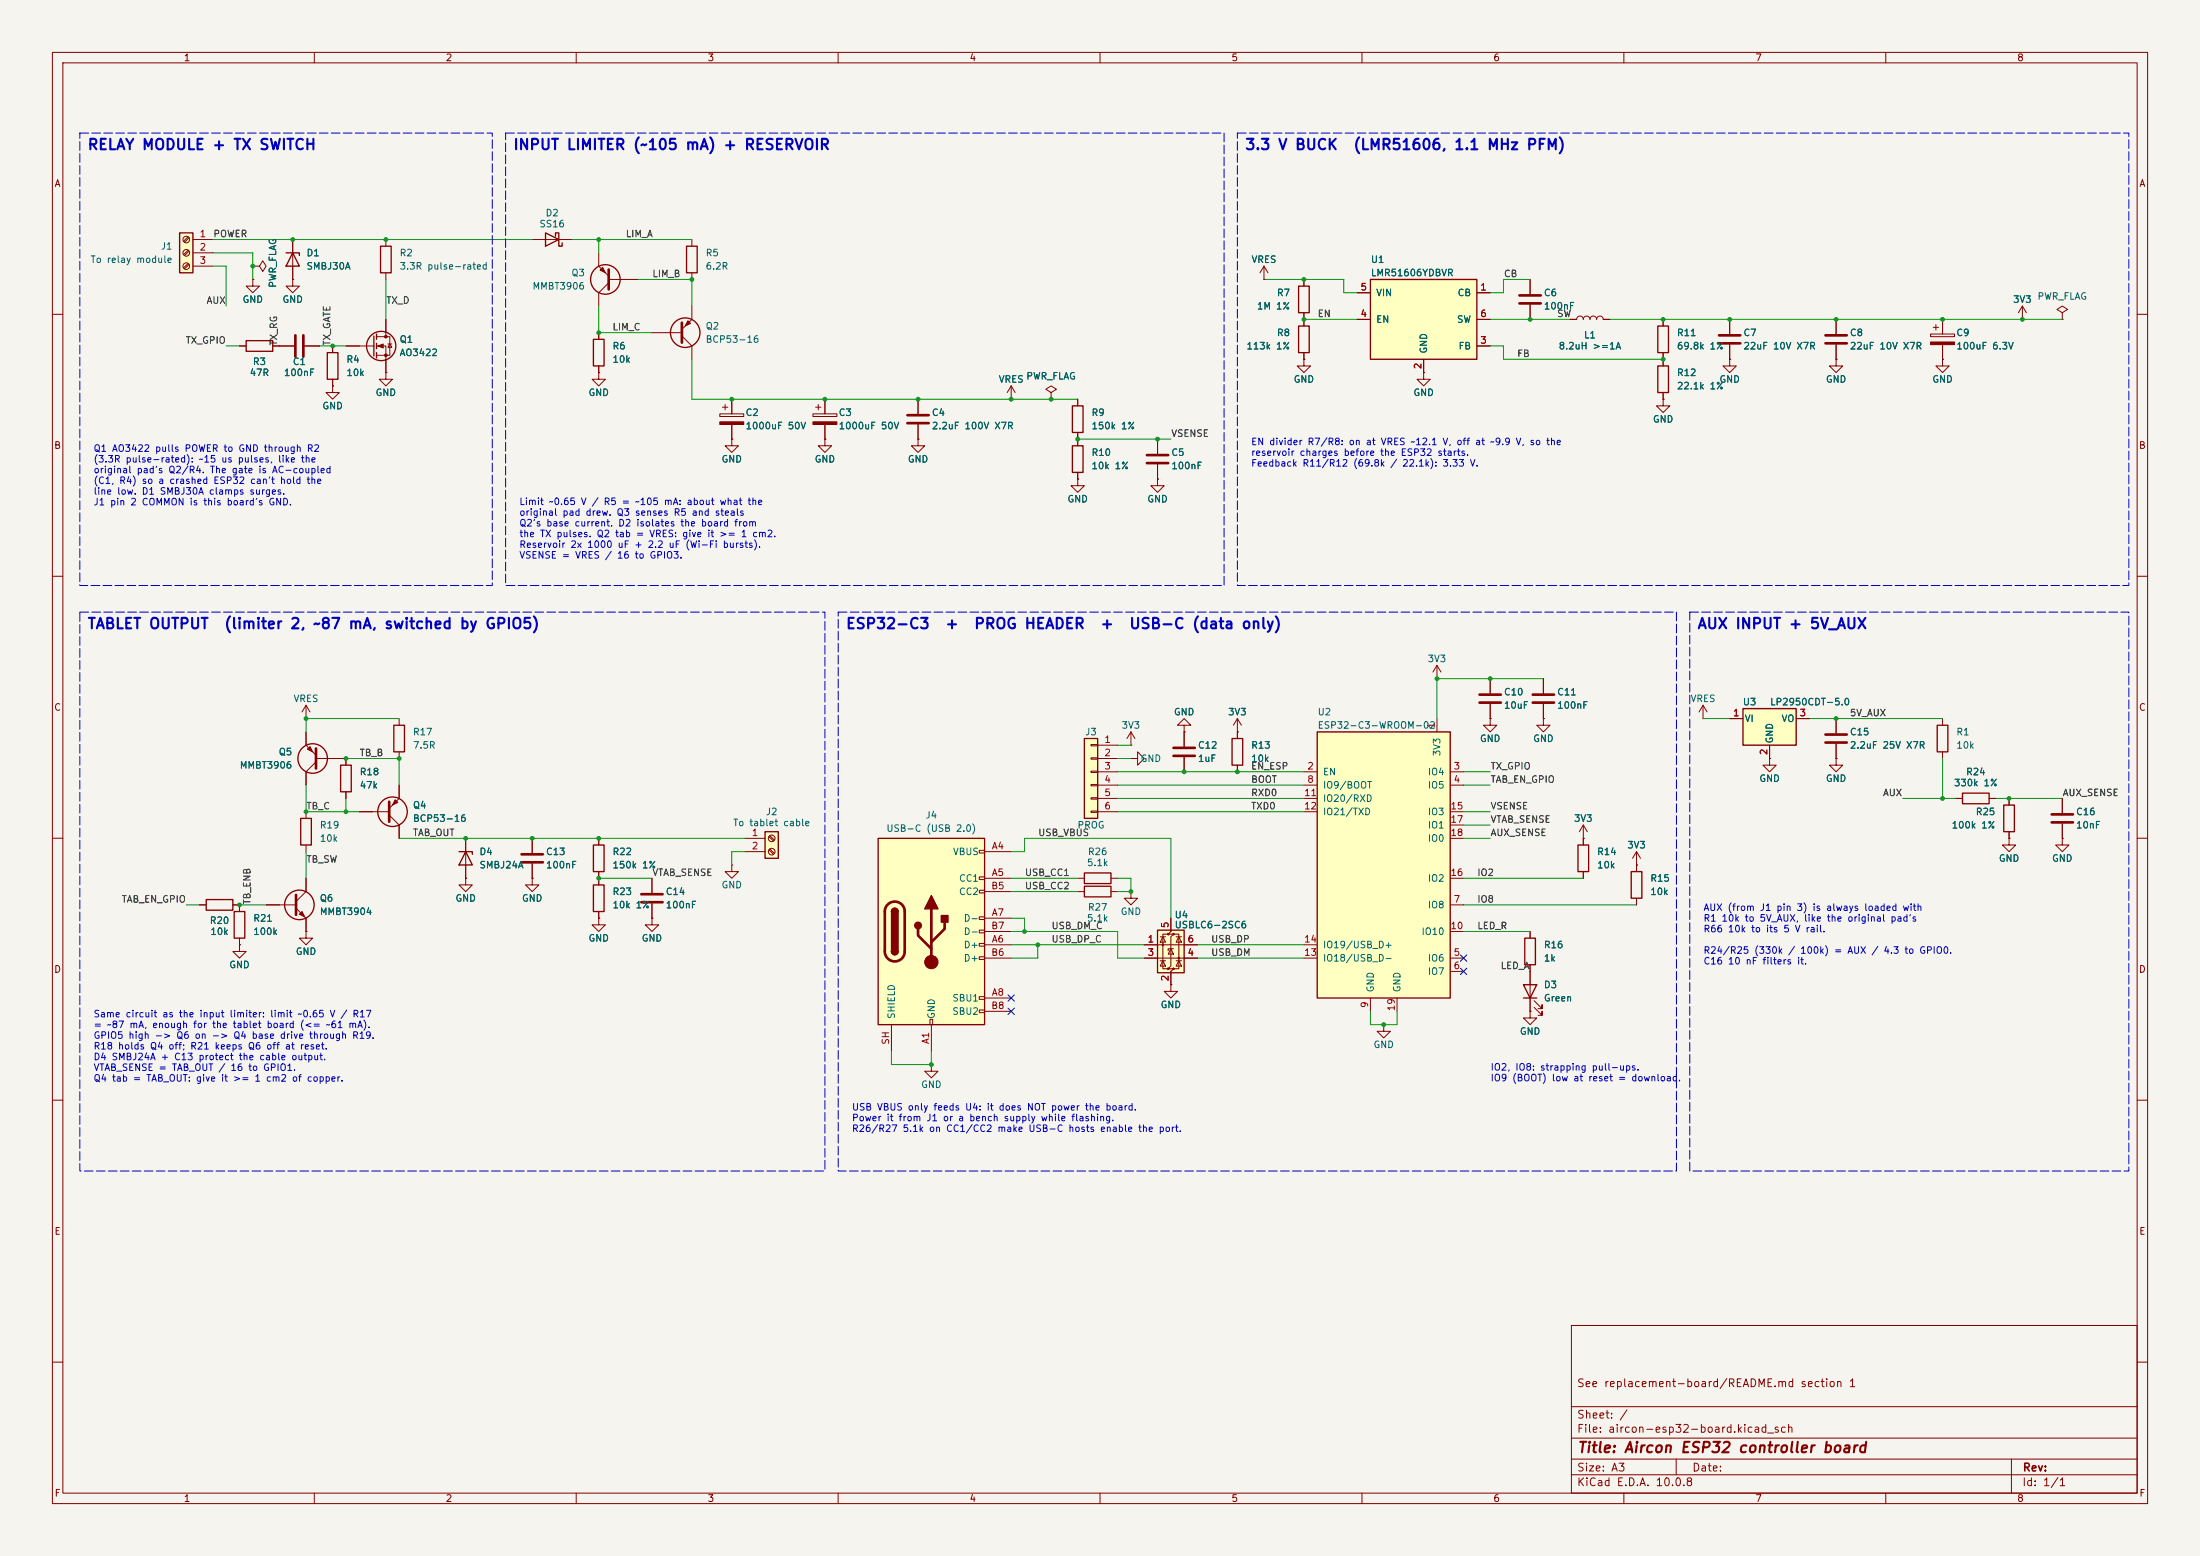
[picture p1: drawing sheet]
<svg xmlns="http://www.w3.org/2000/svg" width="420mm" height="297mm" viewBox="0 0 420 297" stroke-linecap="round" stroke-linejoin="round" font-family="sans-serif">
<path d="M0 0h420v297h-420z" fill="#f5f4ef" stroke="#f5f4ef" stroke-width=".19"/>
<g fill="none" stroke="#840000" stroke-width=".19">
<path d="M10 10h400v277h-400zM12 12h396v273h-396zM60 10v2M110 10v2M160 10v2M210 10v2M260 10v2M310 10v2M360 10v2M10 60h2M53.3 66h2.8M58.2 66h2.8"/>
<path d="M408 60h2M221 91.4v1.3h1.2l-1.2 1.3-1.3-1.3h1.3M221 91.4h.1M10 110h2M408 110h2M10 160h2M68.6 154.9h5.7M74.3 155.6l1.9 1.9v2.5M76.2 149.9v2.5l-1.9 1.9M408 160h2M264.2 195.6v1.3h1.2l-1.2 1.2-1.3-1.2h1.3M264.2 195.6h.1"/>
<path d="M10 210h2M408 210h2M300 253h108v32h-108zM10 260h2M300 278.5h108M300 274.5h108M300 268.5h108M320 278.5v3M384 278.5v6.5M408 260h2M60 285v2M110 285v2"/>
<path d="M160 285v2M210 285v2M260 285v2M300 281.5h108M310 285v2M360 285v2"/>
</g>
<path d="M56.4 64v4.1M57.9 64v4.1M74.3 153v3.8" fill="none" stroke="#840000" stroke-width=".51"/>
<circle cx="74.9" cy="154.9" r="2.82" fill="none" stroke="#840000" stroke-width=".25"/>
<path d="M75.4 152.7l.5 .5-1 .5z" fill="#840000" stroke="#840000" stroke-width=".19"/>
<path d="M251.5 139.7h25.4v50.8h-25.4z" fill="#ffffc2"/>
<path d="M251.5 139.7h25.4v50.8h-25.4zM39.4 171.7h5v2h-5zM44.7 174h2v5.1h-2zM113.3 168.9h2v5.1h-2zM113.3 161.3h2v5.1h-2z" fill="none" stroke="#840000" stroke-width=".25"/>
<g fill="none" stroke="#840000" stroke-width=".19">
<path d="M274.3 137.2v2.5M248.9 147.3h2.6M248.9 149.9h2.6M248.9 152.4h2.6M248.9 154.9h2.6M276.9 147.3h2.5M276.9 149.9h2.5M276.9 154.9h2.5M276.9 157.5h2.5M38.1 172.7h1.3M44.4 172.7h1.3v1.3M45.7 179.1v1.2"/>
<path d="M58.4 177.8v1.3h1.3l-1.3 1.2-1.3-1.2h1.3M58.4 177.8h.1M114.3 160v1.3M114.3 166.4v2.5M114.3 174v1.3M124.5 175.3v1.2h1.2l-1.2 1.3-1.3-1.3h1.3M124.5 175.3h.1M124.5 167.6v2.8M124.5 172.5v2.8M139.7 165.1v1.3h1.3l-1.3 1.2-1.3-1.2h1.3M139.7 165.1h.1M276.9 172.7h2.5"/>
<path d="M276.9 177.8h2.5M276.9 167.6h2.5M276.9 160h2.5M45.7 180.3v1.3h1.3l-1.3 1.3-1.3-1.3h1.3M45.7 180.3h.1M248.9 182.9h2.6M248.9 180.3h2.6M261.6 190.5v2.5M266.7 190.5v2.5M276.9 182.9h2.5M276.9 185.4h2.5"/>
</g>
<path d="M122.4 170.7h4.1M122.4 172.2h4.1" fill="none" stroke="#840000" stroke-width=".51"/>
<path d="M146 158.8h2.6v5h-2.6z" fill="#ffffc2"/>
<g fill="none" stroke="#840000" stroke-width=".25">
<path d="M65 146.1h2.1v5h-2.1zM146 158.8h2.6v5h-2.6zM87.6 162.6h2.6v.5M88.9 162.6l1.3 2.5h-2.6zM207 166.6h5.1v2.1h-5.1zM207 169.2h5.1v2h-5.1zM311.4 166.4h2v5.1h-2z"/>
<circle cx="57.1" cy="172.7" r="2.82"/>
</g>
<g fill="none" stroke="#840000" stroke-width=".19">
<path d="M66 144.8v1.3M66 151.1v1.3M146.8 159.7l.9 .8M147 159.5l.8 .9M50.8 172.7h5.7M56.5 173.4l1.9 1.9v2.5M58.4 167.6v2.6l-1.9 1.9M88.9 160v7.6M101.6 160v2.8M101.6 164.8v2.8M114.3 175.3v1.2h1.3l-1.3 1.3-1.3-1.3h1.3M114.3 175.3h.1"/>
<path d="M142.2 160h3.8M142.2 162.6h3.8M146.8 162.2l.9 .9M147 162.1l.8 .8M205.7 167.6h1.3M205.7 170.2h1.3M212.1 167.6h1.3M212.1 170.2h1.3M312.4 165.1v1.3M312.4 171.5v1.2M292.1 193v1.3h1.3l-1.3 1.3-1.3-1.3h1.3M292.1 193h.1"/>
<circle cx="147.3" cy="160" r=".63"/>
<circle cx="147.3" cy="162.6" r=".63"/>
</g>
<path d="M56.5 170.8v3.8M99.6 163.1h4M99.6 164.6h4" fill="none" stroke="#840000" stroke-width=".51"/>
<path d="M57.1 174.5l.6-.5 .5 1z" fill="#840000" stroke="#840000" stroke-width=".19"/>
<path d="M221 177.5h5.1v8.2h-5.1z" fill="#ffffc2"/>
<g fill="#840000">
<circle cx="222" cy="180.3" r=".25"/>
<circle cx="223" cy="178.3" r=".25"/>
<circle cx="223" cy="184.9" r=".25"/>
<circle cx="224" cy="178.3" r=".25"/>
<circle cx="224" cy="184.9" r=".25"/>
<circle cx="225" cy="182.9" r=".25"/>
</g>
<g fill="none" stroke="#840000" stroke-width=".19">
<path d="M215.9 170.2v1.3h1.3l-1.3 1.2-1.3-1.2h1.3M215.9 170.2h.1M221.5 178.8h1M222 178.8l.5 1h-1zM223 178.3h-1v6.6h1M223.5 175.3v2.5l-.5 .5h1l-.5 .5v5.6l-.5 .5h1l-.5 .5v2.6M224 178.3h1v6.6h-1M224.5 178.8h1.1M225 178.8l.6 1h-1.1zM218.4 180.3h10.2M218.4 182.9h10.2M221.5 183.4h1"/>
<path d="M222 183.4l.5 1h-1zM223.5 181.1l.5 1h-1zM223.5 188v1.2h1.3l-1.3 1.3-1.3-1.3h1.3M223.5 188h.1M224 181.1h-1v.4M224.5 183.4h1.1M225 183.4l.6 1h-1.1zM177.8 203.2v1.3h1.3l-1.3 1.2-1.3-1.2h1.3M177.8 203.2h.1"/>
</g>
<path d="M221 177.5h5.1v8.2h-5.1z" fill="none" stroke="#840000" stroke-width=".25"/>
<path d="M167.6 160h20.4v35.6h-20.4z" fill="#ffffc2"/>
<g fill="none" stroke="#840000" stroke-width=".19">
<path d="M186.9 162.3h1.1v.5h-1.1zM186.9 167.4h1.1v.5h-1.1zM186.9 169.9h1.1v.5h-1.1zM186.9 175h1.1v.5h-1.1zM186.9 177.5h1.1v.6h-1.1zM188 162.6h5M188 167.6h5M188 175.3h5M188 170.2h5M188 177.8h5M292.1 177.8v1.3M170.2 195.6v5.1"/>
<path d="M177.5 194.6h.6v1h-.6zM177.8 195.6v5.1M186.9 180.1h1.1v.5h-1.1zM186.9 182.6h1.1v.5h-1.1zM186.9 190.2h1.1v.6h-1.1zM186.9 192.8h1.1v.5h-1.1zM188 180.3h5M188 190.5h5M188 182.9h5M188 193h5M292.1 184.2v8.8M292.9 192.3l1.5 1.5v-.8v.8h-.8"/>
<path d="M292.9 191l1.5 1.5v-.7v.7h-.8"/>
</g>
<path d="M167.6 160h20.4v35.6h-20.4zM170.2 174a.64 .64 0 0 1 .6-.6 .64 .64 0 0 1 .6 .6M291.1 179.1h2v5.1h-2zM170.2 181.6a.64 .64 0 0 0 .6 .6 .64 .64 0 0 0 .6-.6M290.8 188h2.6l-1.3 2.5zM290.8 190.5h2.6" fill="none" stroke="#840000" stroke-width=".25"/>
<path d="M169.5 172.7a1.9 1.9 0 0 1 2-.5 1.9 1.9 0 0 1 1.2 1.8v7.6a1.91 1.91 0 0 1-1.9 1.9 1.91 1.91 0 0 1-1.9-1.9v-7.8l.2-.6zM175.3 177.3v1.3l2.5 2.5M177.8 173.5v10.1M180.3 176v1.3l-2.5 2.5" fill="none" stroke="#840000" stroke-width=".51"/>
<g fill="#840000" stroke="#840000" stroke-width=".25">
<path d="M170.2 174h1.2v7.6h-1.2z"/>
<path d="M170.4 173.5a.64 .64 0 0 1 .7-.1 .64 .64 0 0 1 .3 .6h-1.2z"/>
<path d="M170.2 181.6h1.2a.64 .64 0 0 1-.6 .6 .64 .64 0 0 1-.6-.6z"/>
<path d="M177.8 170.9l1.3 2.6h-2.6z"/>
<path d="M179.7 174.8h1.3v1.2h-1.3z"/>
<circle cx="175.3" cy="176.7" r=".63"/>
</g>
<circle cx="177.8" cy="183.6" r="1.27" fill="#840000" stroke="#840000" stroke-width=".19"/>
<path d="M207 141h2.5v15.2h-2.5z" fill="#ffffc2"/>
<g fill="none" stroke="#840000" stroke-width=".25">
<path d="M54.6 48.3h2.5v.5M55.9 48.3l1.2 2.5h-2.5zM72.6 47h2.1v5.1h-2.1zM131.1 47h2v5.1h-2zM47 65h5.1v2.1h-5.1zM62.5 67.3h2v5.1h-2zM71.4 64.1v3.8M71.9 63.8v1M71.9 65.5v1M71.9 67.3v1M207 141h2.5v15.2h-2.5zM235.2 141h2v5.1h-2z"/>
<circle cx="72.8" cy="66" r="2.79"/>
</g>
<g fill="none" stroke="#840000" stroke-width=".19">
<path d="M48.3 53.3v1.3h1.2l-1.2 1.3-1.3-1.3h1.3M48.3 53.3h.1M48.3 50.8h1.2l.7-1 .6 1-.6 1-.7-1M48.3 50.8h.1M55.9 53.3v1.3h1.2l-1.2 1.3-1.3-1.3h1.3M55.9 53.3h.1M55.9 45.7v7.6M73.7 45.7v1.3M73.7 52.1v1.2M132.1 45.7v1.3M132.1 52.1v1.2M45.7 66h1.3"/>
<path d="M52.1 66h1.2M63.5 73.7v1.2h1.3l-1.3 1.3-1.3-1.3h1.3M63.5 73.7h.1M63.5 66v1.3M63.5 72.4v1.3M66 66h5.4M71.9 64.3h2.5v3.5h-2.5M71.9 66h1.8v5.1M73.7 71.1v1.3h1.2l-1.2 1.3-1.3-1.3h1.3M73.7 71.1h.1M73.7 61v3.3M74 65.7h.8"/>
<path d="M74.4 65.7l.4 .6h-.8zM215.9 139.7l-.8 1.3M215.9 139.7l.8 1.3M215.9 139.7v2.5M226.1 139.7v2.8M236.2 139.7h.1M236.2 137.2v3.8M236.2 137.2l-.7 1.2M236.2 137.2l.8 1.2M284.5 137.2v1.2h1.2l-1.2 1.3-1.3-1.3h1.3M284.5 137.2h.1M284.5 129.5v2.8"/>
<path d="M284.5 134.4v2.8M294.6 137.2v1.2h1.3l-1.3 1.3-1.2-1.3h1.2M294.6 137.2h.1M294.6 129.5v2.8M294.6 134.4v2.8M208.3 142.1h1.2v.3h-1.2zM208.3 144.7h1.2v.2h-1.2zM208.3 147.2h1.2v.2h-1.2zM208.3 149.7h1.2v.3h-1.2zM208.3 152.3h1.2v.2h-1.2zM208.3 154.8h1.2v.3h-1.2zM209.5 142.2h3.9"/>
<path d="M209.5 144.8h3.9M209.5 147.3h3.9M209.5 149.9h3.9M209.5 152.4h3.9M209.5 154.9h3.9M215.9 144.8h1.3v-1.3l1.2 1.3-1.2 1.3v-1.3M215.9 144.8h.1M215.9 142.2h.1M226.1 144.5v2.8M236.2 146.1v1.2M312.4 165.1h.1M312.4 162.6l-.7 1.2"/>
<path d="M312.4 162.6l.8 1.2M312.4 162.6v2.5"/>
</g>
<path d="M282.4 132.6h4.1M282.4 134.1h4.1M292.6 132.6h4.1M292.6 134.1h4.1M224 144.3h4.1M224 142.7h4.1" fill="none" stroke="#840000" stroke-width=".51"/>
<g fill="#840000" stroke="#840000" stroke-width=".19">
<path d="M72.1 66l1.1-.3v.7z"/>
<circle cx="73.7" cy="64.3" r=".25"/>
<circle cx="73.7" cy="67.8" r=".25"/>
</g>
<path d="M34.3 44.5h2.5v7.6h-2.5z" fill="#ffffc2"/>
<path d="M34.3 44.5h2.5v7.6h-2.5zM247.9 54.6h2v5.1h-2zM204.7 77.5h2.1v5.1h-2.1zM247.9 62.2h2v5.1h-2zM204.7 85.1h2.1v5.1h-2.1zM301.2 161.3h2.1v5.1h-2.1z" fill="none" stroke="#840000" stroke-width=".25"/>
<g fill="none" stroke="#840000" stroke-width=".19">
<path d="M35.9 45.2l-.8 .9M35.9 47.8l-.8 .8M35.9 50.3l-.8 .8M36.1 45.4l-.9 .8M36.1 47.9l-.9 .9M36.1 50.5l-.9 .8M36.8 45.7h3.8M36.8 48.3h3.8M36.8 50.8h3.8M241.3 53.3h.1M241.3 50.8l-.8 1.3M241.3 50.8l.8 1.3"/>
<path d="M241.3 50.8v2.5M248.9 53.3v1.3M248.9 59.7v2.5M292.1 53.3v2.8M292.1 58.2v2.8M175.3 76.2v2.8M193 76.2h.1M193 73.7l-.7 1.2M193 73.7l.8 1.2M193 73.7v2.5M200.7 74.9l1-.6-1-.6-1.1 .6 1.1 .6v1.3M200.7 76.2h.1"/>
<path d="M205.7 76.2v1.3M248.9 68.6v1.3h1.3l-1.3 1.2-1.3-1.2h1.3M248.9 68.6h.1M248.9 67.3v1.3M271.8 71.1v1.3h1.2l-1.2 1.3-1.3-1.3h1.3M271.8 71.1h.1M299.7 61h1.3a.64 .64 0 0 1 .6-.7 .64 .64 0 0 1 .7 .7 .64 .64 0 0 1 .6-.7 .64 .64 0 0 1 .6 .7 .64 .64 0 0 1 .7-.7 .64 .64 0 0 1 .6 .7 .64 .64 0 0 1 .6-.7 .64 .64 0 0 1 .7 .7h1.2M175.3 83.8v1.3h1.2l-1.2 1.3-1.3-1.3h1.3M175.3 83.8h.1M175.3 81v2.8M205.7 91.4v1.3h1.3l-1.3 1.3-1.2-1.3h1.2M205.7 91.4h.1"/>
<path d="M205.7 82.6v2.5M205.7 90.2v1.2M221 83.8v2.8M221 88.6v2.8M226.1 138.4h1.2l-1.2-1.2-1.3 1.2h1.3v1.3M226.1 139.7h.1M302.3 157.5v3.8M302.3 157.5l-.8 1.3M302.3 157.5l.7 1.3M302.3 160h.1M302.3 166.4v1.2"/>
<circle cx="35.6" cy="50.8" r=".63"/>
<circle cx="35.6" cy="48.3" r=".63"/>
<circle cx="35.6" cy="45.7" r=".63"/>
</g>
<path d="M290.1 56.4h4M290.1 57.9h4M173.2 79.2h4.1M173.2 80.8h4.1M218.9 86.9h4.1M218.9 88.4h4.1" fill="none" stroke="#840000" stroke-width=".51"/>
<path d="M261.6 53.3h20.3v15.3h-20.3z" fill="#ffffc2"/>
<g fill="none" stroke="#840000" stroke-width=".25">
<path d="M104.1 44.5l2.6 1.2-2.6 1.3zM106 45.1v-.6h.7v2.5h.6v-.6M261.6 53.3h20.3v15.3h-20.3zM113.3 64.8h2v5.1h-2zM316.5 62.2h2v5.1h-2zM316.5 69.9h2v5h-2zM374.6 151.4h5.1v2h-5.1zM382.5 153.7h2.1v5.1h-2.1z"/>
<circle cx="115.6" cy="53.3" r="2.82"/>
<circle cx="130.8" cy="63.5" r="2.82"/>
</g>
<g fill="none" stroke="#840000" stroke-width=".19">
<path d="M101.6 45.7h7.6M114.3 48.3v2.5l1.9 1.9M116.2 53.3h5.7M116.2 54l-1.9 1.9v2.5M132.1 58.4v2.6l-1.9 1.9M259.1 55.9h2.5M281.9 55.9h2.6M386.1 58.4l-.8 1.3M386.1 58.4l.7 1.3M386.1 58.4v2.6M393.7 59.7l1-.6-1-.7-1 .7 1 .6v1.3M114.3 71.1v1.3h1.3l-1.3 1.3-1.3-1.3h1.3"/>
<path d="M114.3 71.1h.1M114.3 63.5v1.3M114.3 69.9v1.2M124.5 63.5h5.7M130.2 64.1l1.9 1.9v2.6M137.4 79h4.6v.5h-4.6zM137.9 77.7h1M138.4 77.2v1M139.7 76.2v2.8M155.2 79h4.6v.5h-4.6zM155.7 77.7h1M156.2 77.2v1"/>
<path d="M157.5 76.2v2.8M259.1 61h2.5M271.8 68.6v2.5M281.9 66h2.6M281.9 61h2.6M317.5 76.2v1.3h1.3l-1.3 1.2-1.3-1.2h1.3M317.5 76.2h.1M317.5 61v1.2M317.5 67.3v2.6M317.5 74.9v1.3M330.2 68.6v1.3h1.3l-1.3 1.2-1.3-1.2h1.3M330.2 68.6h.1"/>
<path d="M330.2 61v2.8M330.2 65.8v2.8M350.5 68.6v1.3h1.3l-1.3 1.2-1.3-1.2h1.3M350.5 68.6h.1M350.5 61v2.8M350.5 65.8v2.8M368.6 63.8h4.5v.5h-4.5zM369.1 62.5h1M369.6 62v1M370.8 68.6v1.3h1.3l-1.3 1.2-1.2-1.2h1.2M370.8 68.6h.1M370.8 61v2.8"/>
<path d="M370.8 65.8v2.8M386.1 61h.1M393.7 61h.1M139.7 83.8v1.3h1.3l-1.3 1.3-1.3-1.3h1.3M139.7 83.8h.1M139.7 81v2.8M157.5 83.8v1.3h1.2l-1.2 1.3-1.3-1.3h1.3M157.5 83.8h.1M157.5 81v2.8M325.1 137.2h.1M325.1 134.6l-.7 1.3M325.1 134.6l.8 1.3"/>
<path d="M325.1 134.6v2.6M373.4 152.4h1.2M379.7 152.4h1.3M383.5 152.4v1.3M383.5 158.8v1.2M393.7 152.4v2.8M393.7 157.2v2.8M383.5 160v1.3h1.3l-1.3 1.3-1.2-1.3h1.2M383.5 160h.1M393.7 160v1.3h1.3l-1.3 1.3-1.3-1.3h1.3M393.7 160h.1"/>
</g>
<path d="M116.2 51.4v3.8M130.2 61.6v3.8M328.2 64h4M328.2 65.5h4M348.5 64h4.1M348.5 65.5h4.1M391.7 155.4h4M391.7 157h4" fill="none" stroke="#840000" stroke-width=".51"/>
<g fill="#840000" stroke="#840000" stroke-width=".19">
<path d="M131.3 61.2l.5 .5-1 .5z"/>
<path d="M368.6 65.3h4.5v.5h-4.5z"/>
<path d="M114.6 51.6l.5-.5 .5 1z"/>
<path d="M155.2 80.5h4.6v.5h-4.6z"/>
<path d="M137.4 80.5h4.6v.5h-4.6z"/>
</g>
<path d="M332.7 135.3h10.2v6.9h-10.2z" fill="#ffffc2"/>
<g fill="none" stroke="#840000" stroke-width=".25">
<path d="M75.2 138.4h2v5.1h-2zM332.7 135.3h10.2v6.9h-10.2zM369.8 138.4h2.1v5.1h-2.1zM57.4 156.2h2v5.1h-2z"/>
<circle cx="59.7" cy="144.8" r="2.82"/>
</g>
<g fill="none" stroke="#840000" stroke-width=".19">
<path d="M48.3 53.3h.1M48.3 50.8h.1M55.9 53.3h.1M55.9 45.7v2.6M55.9 50.8v2.5M241.3 53.3h.1M248.9 53.3v1.3M248.9 59.7v2.5M259.1 55.9h2.5M281.9 55.9h2.6M292.1 53.3v2.8M292.1 58.2v2.8"/>
<path d="M45.7 66h1.3M52.1 66h4M58.2 66h2.8M63.5 73.7h.1M63.5 66v1.3M63.5 72.4v1.3M66 66h2.6M73.7 71.1h.1M73.7 61v2.5M73.7 68.6v2.5M114.3 71.1h.1M114.3 63.5v1.3"/>
<path d="M114.3 69.9v1.2M139.7 76.2v2.8M157.5 76.2v2.8M175.3 76.2v2.8M193 76.2h.1M200.7 76.2h.1M205.7 76.2v1.3M248.9 68.6h.1M248.9 67.3v1.3M259.1 61h2.5M271.8 71.1h.1M271.8 68.6v2.5"/>
<path d="M281.9 66h2.6M281.9 61h2.6M299.7 61h1.3M306.1 61h1.2M317.5 76.2h.1M317.5 61v1.2M317.5 67.3v2.6M317.5 74.9v1.3M330.2 68.6h.1M330.2 61v2.8M330.2 65.8v2.8M350.5 68.6h.1"/>
<path d="M350.5 61v2.8M350.5 65.8v2.8M370.8 68.6h.1M370.8 61v2.8M370.8 65.8v2.8M386.1 61h.1M139.7 83.8h.1M139.7 81v2.8M157.5 83.8h.1M157.5 81v2.8M175.3 83.8h.1M175.3 81v2.8"/>
<path d="M205.7 91.4h.1M205.7 82.6v2.5M205.7 90.2v1.2M221 91.4h.1M221 83.8v2.8M221 88.6v2.8M58.4 137.2h.1M58.4 134.6v2.6M58.4 139.7v2.5l1.9 1.9M58.4 134.6l-.7 1.3M58.4 134.6l.8 1.3M76.2 137.2v1.2"/>
<path d="M226.1 139.7h.1M226.1 139.7v2.8M236.2 139.7h.1M236.2 139.7v1.3M274.3 129.5h.1M274.3 127l-.7 1.3M274.3 127l.8 1.3M274.3 127v2.5M284.5 137.2h.1M284.5 129.5v2.8M284.5 134.4v2.8M294.6 137.2h.1"/>
<path d="M294.6 129.5v2.8M294.6 134.4v2.8M330.2 137.2h2.5M342.9 137.2h2.5M350.5 137.2v2.8M370.8 137.2v1.2M58.4 154.9v1.3M60.3 145.4l-1.9 1.9v2.6M60.3 144.8h5.7v1.3M66 151.1v1.3M68.6 154.9h2.5M76.2 143.5v1.3"/>
<path d="M76.2 149.9v2.5M76.2 157.5v2.5M226.1 144.5v2.8M236.2 146.1v1.2M337.8 144.8v1.3h1.3l-1.3 1.2-1.3-1.2h1.3M337.8 144.8h.1M337.8 142.2v2.6M350.5 144.8v1.3h1.3l-1.3 1.2-1.3-1.2h1.3M350.5 144.8h.1M350.5 142v2.8M370.8 143.5v1.3M373.4 152.4h1.2"/>
<path d="M379.7 152.4h1.3M383.5 152.4v1.3M383.5 158.8v1.2M393.7 152.4v2.8M393.7 157.2v2.8M38.1 172.7h1.3M44.4 172.7h1.3v1.3M45.7 179.1v1.2M50.8 172.7h2.5M58.4 177.8h.1M58.4 161.3v1.3M58.4 167.6v2.6"/>
<path d="M58.4 175.3v2.5M88.9 167.6v1.3h1.3l-1.3 1.3-1.3-1.3h1.3M88.9 167.6h.1M88.9 160v2.6M88.9 165.1v2.5M101.6 167.6v1.3h1.3l-1.3 1.3-1.3-1.3h1.3M101.6 167.6h.1M101.6 160v2.8M101.6 164.8v2.8M114.3 175.3h.1M114.3 160v1.3M114.3 166.4v2.5"/>
<path d="M114.3 174v1.3M124.5 175.3h.1M124.5 167.6v2.8M124.5 172.5v2.8M223.5 175.3v2.5M292.1 177.8v1.3M302.3 160h.1M302.3 160v1.3M302.3 166.4v1.2M312.4 165.1h.1M312.4 165.1v1.3M312.4 171.5v1.2"/>
<path d="M383.5 160h.1M393.7 160h.1M45.7 180.3h.1M218.4 180.3h2.6M218.4 182.9h2.6M223.5 188h.1M223.5 185.4v2.6M226.1 180.3h2.5M226.1 182.9h2.5M292.1 193h.1M292.1 184.2v3.8M292.1 190.5v2.5"/>
</g>
<path d="M60.3 142.9v3.8M348.5 140.2h4.1M348.5 141.7h4.1" fill="none" stroke="#840000" stroke-width=".51"/>
<path d="M58.7 143l.5-.5 .5 1z" fill="#840000" stroke="#840000" stroke-width=".19"/>
<g fill="none" stroke="#009600" stroke-width=".19">
<path d="M40.6 48.3h7.7v5M40.6 45.7h61M40.6 50.8h2.6v7.6M73.7 53.3v7.7M109.2 45.7h22.9M114.3 45.7v2.6M114.3 58.4v5.1h10.2M121.9 53.3h10.2v5.1M241.3 53.3h15.2v2.6h2.6M292.1 53.3h-5.1v2.6h-2.5M43.2 66h2.5M61 66h5"/>
<path d="M132.1 68.6v7.6h73.6M248.9 61h10.2M284.5 66h2.5v2.6h30.5M284.5 61h15.2M307.3 61h86.4M205.7 83.8h17.8M76.2 137.2h-17.8v2.5M294.6 129.5h-20.3v7.7M325.1 137.2h5.1M345.4 137.2h25.4M58.4 149.9v5h10.2M66 144.8h10.2v5.1"/>
<path d="M66 152.4v2.5M213.4 142.2h2.5M213.4 144.8h2.5M213.4 147.3h35.5M213.4 152.4h35.5M213.4 154.9h35.5M213.4 149.9h35.5M279.4 147.3h5.1M279.4 154.9h5.1M279.4 157.5h5.1M279.4 149.9h5.1M363.2 152.4h10.2"/>
<path d="M370.8 144.8v7.6M381 152.4h12.7M35.6 172.7h2.5M45.7 172.7h5.1M58.4 162.6v5M76.2 160h66M114.3 167.6h10.2M142.2 162.6h-2.5v2.5M193 162.6h2.6v-2.6h27.9v15.3M193 177.8h20.4v5.1h5M193 175.3h2.6v2.5M193 167.6h12.7"/>
<path d="M193 170.2h12.7M213.4 167.6h2.5v2.6h-2.5M279.4 160h5.1M279.4 172.7h33M279.4 177.8h12.7M279.4 167.6h22.9M193 180.3h25.4M198.1 180.3v2.6h-5.1M228.6 182.9h20.3M228.6 180.3h20.3M261.6 193v2.6h5.1v-2.6M170.2 200.7v2.5h7.6v-2.5"/>
</g>
<path d="M192.4 192.4l1.2 1.2M192.4 189.9l1.2 1.2M193.6 192.4l-1.2 1.2M193.6 189.9l-1.2 1.2M278.8 182.3l1.2 1.2M278.8 184.8l1.2 1.2M280 182.3l-1.2 1.2M280 184.8l-1.2 1.2" fill="none" stroke="#000084" stroke-width=".19"/>
<path d="M15.2 25.4h78.8v86.4h-78.8zM96.5 25.4h137.2v86.4h-137.2zM236.2 25.4h170.2v86.4h-170.2zM15.2 116.8h142.3v106.7h-142.3zM160 116.8h160v106.7h-160zM322.6 116.8h83.8v106.7h-83.8z" fill="none" stroke="#0000c2" stroke-width=".19" stroke-dasharray="1.7 .6"/>
<g fill="#009600">
<circle cx="76.2" cy="144.8" r=".46"/>
<circle cx="88.9" cy="160" r=".46"/>
<circle cx="66" cy="154.9" r=".46"/>
<circle cx="114.3" cy="160" r=".46"/>
<circle cx="66" cy="144.8" r=".46"/>
<circle cx="101.6" cy="160" r=".46"/>
<circle cx="55.9" cy="45.7" r=".46"/>
<circle cx="63.5" cy="66" r=".46"/>
<circle cx="48.3" cy="50.8" r=".46"/>
<circle cx="73.7" cy="45.7" r=".46"/>
<circle cx="175.3" cy="76.2" r=".46"/>
<circle cx="193" cy="76.2" r=".46"/>
<circle cx="248.9" cy="61" r=".46"/>
<circle cx="248.9" cy="53.3" r=".46"/>
<circle cx="205.7" cy="83.8" r=".46"/>
<circle cx="221" cy="83.8" r=".46"/>
<circle cx="200.7" cy="76.2" r=".46"/>
<circle cx="132.1" cy="53.3" r=".46"/>
<circle cx="139.7" cy="76.2" r=".46"/>
<circle cx="114.3" cy="45.7" r=".46"/>
<circle cx="157.5" cy="76.2" r=".46"/>
<circle cx="114.3" cy="63.5" r=".46"/>
<circle cx="45.7" cy="172.7" r=".46"/>
<circle cx="58.4" cy="154.9" r=".46"/>
<circle cx="58.4" cy="137.2" r=".46"/>
<circle cx="114.3" cy="167.6" r=".46"/>
<circle cx="226.1" cy="147.3" r=".46"/>
<circle cx="177.8" cy="203.2" r=".46"/>
<circle cx="198.1" cy="180.3" r=".46"/>
<circle cx="195.6" cy="177.8" r=".46"/>
<circle cx="215.9" cy="170.2" r=".46"/>
<circle cx="317.5" cy="61" r=".46"/>
<circle cx="292.1" cy="61" r=".46"/>
<circle cx="350.5" cy="137.2" r=".46"/>
<circle cx="317.5" cy="68.6" r=".46"/>
<circle cx="330.2" cy="61" r=".46"/>
<circle cx="386.1" cy="61" r=".46"/>
<circle cx="370.8" cy="152.4" r=".46"/>
<circle cx="383.5" cy="152.4" r=".46"/>
<circle cx="350.5" cy="61" r=".46"/>
<circle cx="370.8" cy="61" r=".46"/>
<circle cx="274.3" cy="129.5" r=".46"/>
<circle cx="284.5" cy="129.5" r=".46"/>
<circle cx="264.2" cy="195.6" r=".46"/>
<circle cx="236.2" cy="147.3" r=".46"/>
</g>
<g font-size="2" fill="#0000c2">
<text x="16.6" y="29.1">RELAY MODULE + TX SWITCH</text>
<text x="97.9" y="29.1">INPUT LIMITER (~105 mA) + RESERVOIR</text>
<text x="237.6" y="29.1">3.3 V BUCK</text>
<text x="258.2" y="29.1">(LMR51606, 1.1 MHz PFM)</text>
<text x="16.6" y="120.5">TABLET OUTPUT</text>
<text x="42.7" y="120.5">(limiter 2, ~87 mA, switched by GPIO5)</text>
<text x="161.4" y="120.5">ESP32-C3</text>
<text x="180.3" y="120.5">+</text>
<text x="185.8" y="120.5">PROG HEADER</text>
<text x="209.9" y="120.5">+</text>
<text x="215.4" y="120.5">USB-C (data only)</text>
<text x="323.9" y="120.5">AUX INPUT + 5V_AUX</text>
</g>
<text font-size="2" fill="#840000" x="301" y="277.8">Title: Aircon ESP32 controller board</text>
<g font-size="1.5" fill="#840000">
<text x="300.9" y="265.1">See replacement-board/README.md section 1</text>
<text x="300.9" y="273.8">File: aircon-esp32-board.kicad_sch</text>
<text x="300.9" y="271.1">Sheet: /</text>
<text x="300.9" y="281.2">Size: A3</text>
<text x="322.9" y="281.2">Date:</text>
<text x="386" y="281.2">Rev:</text>
<text x="300.9" y="284">KiCad E.D.A. 10.0.8</text>
<text x="385.9" y="284">Id: 1/1</text>
</g>
<g font-size="1.3" fill="#840000">
<text x="35" y="12">1</text>
<text x="85" y="12">2</text>
<text x="135" y="12">3</text>
<text x="185" y="12">4</text>
<text x="235" y="12">5</text>
<text x="285" y="12">6</text>
<text x="335" y="12">7</text>
<text x="385" y="12">8</text>
<text x="10.3" y="36">A</text>
<text x="408.3" y="36">A</text>
<text x="10.2" y="86">B</text>
<text x="408.2" y="86">B</text>
<text x="10.2" y="136">C</text>
<text x="408.2" y="136">C</text>
<text x="10.2" y="186">D</text>
<text x="408.2" y="186">D</text>
<text x="10.3" y="236">E</text>
<text x="408.3" y="236">E</text>
<text x="10.3" y="286">F</text>
<text x="35" y="287">1</text>
<text x="85" y="287">2</text>
<text x="135" y="287">3</text>
<text x="185" y="287">4</text>
<text x="235" y="287">5</text>
<text x="285" y="287">6</text>
<text x="335" y="287">7</text>
<text x="385" y="287">8</text>
<text x="408.3" y="286">F</text>
</g>
<g font-size="1.3" fill="#006464">
<text x="104" y="41.6">D2</text>
<text x="30.6" y="48">J1</text>
<text x="102.9" y="43.7">SS16</text>
<text x="17.2" y="50.5">To relay module</text>
<text x="58.4" y="49.2">D1</text>
<text x="58.4" y="51.8">SMBJ30A</text>
<text x="76.2" y="49.2">R2</text>
<text x="76.2" y="51.8">3.3R pulse-rated</text>
<text x="109" y="53">Q3</text>
<text x="134.6" y="49.2">R5</text>
<text x="134.6" y="51.8">6.2R</text>
<text x="238.8" y="50.5">VRES</text>
<text x="261.6" y="50.5">U1</text>
<text x="261.6" y="53">LMR51606YDBVR</text>
<text x="46.2" y="58.1">GND</text>
<text x="53" y="55" transform="rotate(-90 53 55)">PWR_FLAG</text>
<text x="53.8" y="58.1">GND</text>
<text x="101.5" y="55.6">MMBT3906</text>
<text x="239.9" y="59.4">1M 1%</text>
<text x="243.7" y="56.8">R7</text>
<text x="262.6" y="56.8">VIN</text>
<text x="278.2" y="56.8">CB</text>
<text x="294.6" y="56.8">C6</text>
<text x="294.6" y="59.4">100nF</text>
<text x="384.2" y="58.1">3V3</text>
<text x="388.9" y="57.5">PWR_FLAG</text>
<text x="76.2" y="65.7">Q1</text>
<text x="134.6" y="63.2">Q2</text>
<text x="134.6" y="65.7">BCP53-16</text>
<text x="243.7" y="64.5">R8</text>
<text x="262.6" y="61.9">EN</text>
<text x="278" y="61.9">SW</text>
<text x="302.3" y="64.9">L1</text>
<text x="320" y="64.5">R11</text>
<text x="332.7" y="64.5">C7</text>
<text x="353" y="64.5">C8</text>
<text x="373.4" y="64.5">C9</text>
<text x="48.2" y="70">R3</text>
<text x="55.8" y="70">C1</text>
<text x="66" y="69.5">R4</text>
<text x="76.2" y="68.3">AO3422</text>
<text x="116.8" y="67">R6</text>
<text x="116.8" y="69.5">10k</text>
<text x="237.9" y="67">113k 1%</text>
<text x="272.7" y="67.6" transform="rotate(-90 272.7 67.6)">GND</text>
<text x="278.3" y="67">FB</text>
<text x="297.4" y="67">8.2uH &gt;=1A</text>
<text x="320" y="67">69.8k 1%</text>
<text x="332.7" y="67">22uF 10V X7R</text>
<text x="353" y="67">22uF 10V X7R</text>
<text x="373.4" y="67">100uF 6.3V</text>
<text x="47.6" y="72.1">47R</text>
<text x="54.1" y="72.1">100nF</text>
<text x="66" y="72.1">10k</text>
<text x="71.6" y="75.9">GND</text>
<text x="112.2" y="75.9">GND</text>
<text x="190.6" y="73.4">VRES</text>
<text x="195.8" y="72.8">PWR_FLAG</text>
<text x="246.9" y="73.4">GND</text>
<text x="269.7" y="75.9">GND</text>
<text x="320" y="72.1">R12</text>
<text x="320" y="74.6">22.1k 1%</text>
<text x="328.1" y="73.4">GND</text>
<text x="348.5" y="73.4">GND</text>
<text x="368.8" y="73.4">GND</text>
<text x="61.4" y="78.4">GND</text>
<text x="142.2" y="79.7">C2</text>
<text x="142.2" y="82.2">1000uF 50V</text>
<text x="160" y="79.7">C3</text>
<text x="160" y="82.2">1000uF 50V</text>
<text x="177.8" y="79.7">C4</text>
<text x="177.8" y="82.2">2.2uF 100V X7R</text>
<text x="208.3" y="79.7">R9</text>
<text x="208.3" y="82.2">150k 1%</text>
<text x="315.4" y="81">GND</text>
<text x="137.6" y="88.6">GND</text>
<text x="155.4" y="88.6">GND</text>
<text x="173.2" y="88.6">GND</text>
<text x="208.3" y="87.3">R10</text>
<text x="208.3" y="89.9">10k 1%</text>
<text x="223.5" y="87.3">C5</text>
<text x="223.5" y="89.9">100nF</text>
<text x="203.7" y="96.2">GND</text>
<text x="218.9" y="96.2">GND</text>
<text x="272.4" y="126.7">3V3</text>
<text x="55.9" y="134.3">VRES</text>
<text x="224" y="136.9">GND</text>
<text x="234.3" y="136.9">3V3</text>
<text x="251.4" y="136.9">U2</text>
<text x="287" y="133">C10</text>
<text x="287" y="135.6">10uF</text>
<text x="297.2" y="133">C11</text>
<text x="297.2" y="135.6">100nF</text>
<text x="322.6" y="134.3">VRES</text>
<text x="332.6" y="134.9">U3</text>
<text x="337.8" y="134.9">LP2950CDT-5.0</text>
<text x="78.7" y="140.7">R17</text>
<text x="78.7" y="143.2">7.5R</text>
<text x="207.1" y="140.7">J3</text>
<text x="214" y="139.4">3V3</text>
<text x="228.6" y="143.2">C12</text>
<text x="238.7" y="143.2">R13</text>
<text x="251.4" y="139.4">ESP32-C3-WROOM-02</text>
<text x="282.4" y="141.9">GND</text>
<text x="292.6" y="141.9">GND</text>
<text x="333" y="138.1">VI</text>
<text x="338.8" y="142" transform="rotate(-90 338.8 142)">GND</text>
<text x="340" y="138.1">VO</text>
<text x="353" y="140.7">C15</text>
<text x="353" y="143.2">2.2uF 25V X7R</text>
<text x="373.4" y="140.7">R1</text>
<text x="373.4" y="143.2">10k</text>
<text x="45.7" y="147">MMBT3906</text>
<text x="53.1" y="144.5">Q5</text>
<text x="68.6" y="148.3">R18</text>
<text x="217.6" y="145.7">GND</text>
<text x="228.6" y="145.7">1uF</text>
<text x="238.7" y="145.7">10k</text>
<text x="252.4" y="148.3">EN</text>
<text x="272.5" y="148.3">IO4</text>
<text x="275.3" y="144.5" transform="rotate(-90 275.3 144.5)">3V3</text>
<text x="335.8" y="149.6">GND</text>
<text x="348.5" y="149.6">GND</text>
<text x="375.2" y="148.3">R24</text>
<text x="68.6" y="150.8">47k</text>
<text x="78.7" y="154.6">Q4</text>
<text x="146.1" y="155.9">J2</text>
<text x="252.4" y="150.8">IO9/BOOT</text>
<text x="252.4" y="153.4">IO20/RXD</text>
<text x="252.4" y="155.9">IO21/TXD</text>
<text x="272.5" y="150.8">IO5</text>
<text x="272.5" y="155.9">IO3</text>
<text x="372.9" y="150.4">330k 1%</text>
<text x="377.1" y="155.9">R25</text>
<text x="396.2" y="155.9">C16</text>
<text x="60.9" y="158.4">R19</text>
<text x="60.9" y="161">10k</text>
<text x="78.7" y="157.2">BCP53-16</text>
<text x="139.8" y="158">To tablet cable</text>
<text x="169.1" y="159.1">USB-C (USB 2.0)</text>
<text x="176.6" y="156.5">J4</text>
<text x="205.6" y="158.4">PROG</text>
<text x="272.5" y="158.4">IO1</text>
<text x="272.5" y="161">IO0</text>
<text x="300.4" y="157.2">3V3</text>
<text x="372.5" y="158.4">100k 1%</text>
<text x="396.2" y="158.4">10nF</text>
<text x="91.4" y="163.5">D4</text>
<text x="91.4" y="166.1">SMBJ24A</text>
<text x="104.1" y="163.5">C13</text>
<text x="104.1" y="166.1">100nF</text>
<text x="116.8" y="163.5">R22</text>
<text x="116.8" y="166.1">150k 1%</text>
<text x="181.8" y="163.5">VBUS</text>
<text x="207.4" y="165.6">5.1k</text>
<text x="207.6" y="163.5">R26</text>
<text x="304.8" y="163.5">R14</text>
<text x="304.8" y="166.1">10k</text>
<text x="310.5" y="162.3">3V3</text>
<text x="381.5" y="164.8">GND</text>
<text x="391.6" y="164.8">GND</text>
<text x="60.9" y="172.4">Q6</text>
<text x="86.8" y="172.4">GND</text>
<text x="99.5" y="172.4">GND</text>
<text x="116.8" y="171.1">R23</text>
<text x="116.8" y="173.7">10k 1%</text>
<text x="127" y="171.1">C14</text>
<text x="127" y="173.7">100nF</text>
<text x="137.6" y="169.9">GND</text>
<text x="183" y="168.6">CC1</text>
<text x="183" y="171.1">CC2</text>
<text x="272.5" y="173.7">IO8</text>
<text x="272.5" y="168.6">IO2</text>
<text x="314.9" y="168.6">R15</text>
<text x="314.9" y="171.1">10k</text>
<text x="39.9" y="176.7">R20</text>
<text x="40.1" y="178.8">10k</text>
<text x="48.2" y="176.2">R21</text>
<text x="48.2" y="178.8">100k</text>
<text x="60.9" y="175">MMBT3904</text>
<text x="183.9" y="176.2">D-</text>
<text x="183.9" y="178.8">D-</text>
<text x="207.4" y="176.2">5.1k</text>
<text x="207.6" y="174.1">R27</text>
<text x="213.8" y="175">GND</text>
<text x="224.1" y="175.6">U4</text>
<text x="224.1" y="177.5">USBLC6-2SC6</text>
<text x="271.3" y="178.8">IO10</text>
<text x="43.7" y="185.1">GND</text>
<text x="56.4" y="182.6">GND</text>
<text x="112.2" y="180">GND</text>
<text x="122.4" y="180">GND</text>
<text x="183.9" y="181.3">D+</text>
<text x="183.9" y="183.8">D+</text>
<text x="252.4" y="183.8">IO18/USB_D-</text>
<text x="252.4" y="181.3">IO19/USB_D+</text>
<text x="272.5" y="183.8">IO6</text>
<text x="294.6" y="181.3">R16</text>
<text x="294.6" y="183.8">1k</text>
<text x="181.7" y="191.5">SBU1</text>
<text x="262.6" y="189.5" transform="rotate(-90 262.6 189.5)">GND</text>
<text x="267.7" y="189.5" transform="rotate(-90 267.7 189.5)">GND</text>
<text x="272.5" y="186.4">IO7</text>
<text x="294.6" y="188.9">D3</text>
<text x="294.6" y="191.5">Green</text>
<text x="171.1" y="194.6" transform="rotate(-90 171.1 194.6)">SHIELD</text>
<text x="178.8" y="194.6" transform="rotate(-90 178.8 194.6)">GND</text>
<text x="181.7" y="194">SBU2</text>
<text x="221.5" y="192.7">GND</text>
<text x="290" y="197.8">GND</text>
<text x="262.1" y="200.4">GND</text>
<text x="175.7" y="208">GND</text>
</g>
<g font-size="1.3" fill="#a90000">
<text x="38" y="45.6">1</text>
<text x="38" y="48.1">2</text>
<text x="38" y="50.7">3</text>
<text x="259.6" y="55.7">5</text>
<text x="282.5" y="55.7">1</text>
<text x="259.6" y="60.8">4</text>
<text x="282.5" y="65.9">3</text>
<text x="282.5" y="60.8">6</text>
<text x="271.6" y="70.6" transform="rotate(-90 271.6 70.6)">2</text>
<text x="330.7" y="137">1</text>
<text x="343.4" y="137">3</text>
<text x="210.7" y="142.1">1</text>
<text x="274.2" y="139.2" transform="rotate(-90 274.2 139.2)">1</text>
<text x="210.7" y="144.6">2</text>
<text x="210.7" y="147.2">3</text>
<text x="210.7" y="149.7">4</text>
<text x="249.5" y="147.2">2</text>
<text x="249.5" y="149.7">8</text>
<text x="277.4" y="147.2">3</text>
<text x="277.4" y="149.7">4</text>
<text x="337.7" y="144.2" transform="rotate(-90 337.7 144.2)">2</text>
<text x="210.7" y="152.3">5</text>
<text x="210.7" y="154.8">6</text>
<text x="248.9" y="152.3">11</text>
<text x="248.9" y="154.8">12</text>
<text x="276.8" y="154.8">15</text>
<text x="143.4" y="159.9">1</text>
<text x="276.8" y="157.3">17</text>
<text x="276.8" y="159.9">18</text>
<text x="143.4" y="162.4">2</text>
<text x="189.2" y="162.4">A4</text>
<text x="189.2" y="167.5">A5</text>
<text x="276.8" y="167.5">16</text>
<text x="189.1" y="170">B5</text>
<text x="277.4" y="172.6">7</text>
<text x="189.1" y="177.7">B7</text>
<text x="189.2" y="175.1">A7</text>
<text x="223.4" y="177.3" transform="rotate(-90 223.4 177.3)">5</text>
<text x="276.8" y="177.7">10</text>
<text x="189.1" y="182.7">B6</text>
<text x="189.2" y="180.2">A6</text>
<text x="219" y="180.2">1</text>
<text x="219" y="182.7">3</text>
<text x="226.6" y="182.7">4</text>
<text x="226.6" y="180.2">6</text>
<text x="248.9" y="182.7">13</text>
<text x="248.9" y="180.2">14</text>
<text x="277.4" y="182.7">5</text>
<text x="277.4" y="185.3">6</text>
<text x="189.2" y="190.4">A8</text>
<text x="223.4" y="187.4" transform="rotate(-90 223.4 187.4)">2</text>
<text x="189.1" y="192.9">B8</text>
<text x="261.5" y="192.5" transform="rotate(-90 261.5 192.5)">9</text>
<text x="266.6" y="193.1" transform="rotate(-90 266.6 193.1)">19</text>
<text x="170" y="199.5" transform="rotate(-90 170 199.5)">SH</text>
<text x="177.7" y="199.4" transform="rotate(-90 177.7 199.4)">A1</text>
</g>
<g font-size="1.3" fill="#0f0f0f">
<text x="40.6" y="45.6">POWER</text>
<text x="119.4" y="45.6">LIM_A</text>
<text x="124.4" y="53.2">LIM_B</text>
<text x="287" y="53.2">CB</text>
<text x="39.3" y="58.3">AUX</text>
<text x="73.6" y="58.3">TX_D</text>
<text x="35.3" y="65.9">TX_GPIO</text>
<text x="116.8" y="63.4">LIM_C</text>
<text x="251.4" y="60.8">EN</text>
<text x="297.2" y="60.8">SW</text>
<text x="53.2" y="66.1" transform="rotate(-90 53.2 66.1)">TX_RG</text>
<text x="63.4" y="66.1" transform="rotate(-90 63.4 66.1)">TX_GATE</text>
<text x="289.5" y="68.5">FB</text>
<text x="223.5" y="83.7">VSENSE</text>
<text x="353" y="137">5V_AUX</text>
<text x="68.6" y="144.7">TB_B</text>
<text x="238.7" y="147.2">EN_ESP</text>
<text x="238.7" y="149.7">BOOT</text>
<text x="284.5" y="147.2">TX_GPIO</text>
<text x="284.5" y="149.7">TAB_EN_GPIO</text>
<text x="58.4" y="154.8">TB_C</text>
<text x="238.7" y="152.3">RXD0</text>
<text x="238.7" y="154.8">TXD0</text>
<text x="284.5" y="154.8">VSENSE</text>
<text x="359.4" y="152.3">AUX</text>
<text x="393.7" y="152.3">AUX_SENSE</text>
<text x="78.7" y="159.9">TAB_OUT</text>
<text x="198.1" y="159.9">USB_VBUS</text>
<text x="284.5" y="157.4">VTAB_SENSE</text>
<text x="284.5" y="159.9">AUX_SENSE</text>
<text x="58.4" y="165">TB_SW</text>
<text x="124.4" y="167.5">VTAB_SENSE</text>
<text x="195.6" y="167.5">USB_CC1</text>
<text x="281.9" y="167.5">IO2</text>
<text x="23.1" y="172.6">TAB_EN_GPIO</text>
<text x="48.1" y="172.7" transform="rotate(-90 48.1 172.7)">TB_ENB</text>
<text x="195.6" y="170.1">USB_CC2</text>
<text x="281.9" y="172.6">IO8</text>
<text x="200.6" y="177.7">USB_DM_C</text>
<text x="281.9" y="177.7">LED_R</text>
<text x="200.6" y="180.2">USB_DP_C</text>
<text x="231.1" y="182.8">USB_DM</text>
<text x="231.1" y="180.2">USB_DP</text>
<text x="286.4" y="185.3">LED_A</text>
</g>
<g font-size="1.3" fill="#0000c2">
<text x="17.8" y="86.5">Q1 AO3422 pulls POWER to GND through R2</text>
<text x="17.8" y="88.6">(3.3R pulse-rated): ~15 us pulses, like the</text>
<text x="238.7" y="85.3">EN divider R7/R8: on at VRES ~12.1 V, off at ~9.9 V, so the</text>
<text x="238.7" y="87.3">reservoir charges before the ESP32 starts.</text>
<text x="238.7" y="89.4">Feedback R11/R12 (69.8k / 22.1k): 3.33 V.</text>
<text x="17.8" y="90.6">original pad's Q2/R4. The gate is AC-coupled</text>
<text x="17.8" y="92.7">(C1, R4) so a crashed ESP32 can't hold the</text>
<text x="17.8" y="94.7">line low. D1 SMBJ30A clamps surges.</text>
<text x="17.8" y="96.8">J1 pin 2 COMMON is this board's GND.</text>
<text x="99" y="96.7">Limit ~0.65 V / R5 = ~105 mA: about what the</text>
<text x="99" y="98.8">original pad drew. Q3 senses R5 and steals</text>
<text x="99" y="100.8">Q2's base current. D2 isolates the board from</text>
<text x="99" y="102.8">the TX pulses. Q2 tab = VRES: give it &gt;= 1 cm2.</text>
<text x="99" y="104.9">Reservoir 2x 1000 uF + 2.2 uF (Wi-Fi bursts).</text>
<text x="99" y="106.9">VSENSE = VRES / 16 to GPIO3.</text>
<text x="325.1" y="174.2">AUX (from J1 pin 3) is always loaded with</text>
<text x="325.1" y="176.2">R1 10k to 5V_AUX, like the original pad's</text>
<text x="325.1" y="178.3">R66 10k to its 5 V rail.</text>
<text x="325.1" y="182.4">R24/R25 (330k / 100k) = AUX / 4.3 to GPIO0.</text>
<text x="325.1" y="184.4">C16 10 nF filters it.</text>
<text x="17.8" y="194.5">Same circuit as the input limiter: limit ~0.65 V / R17</text>
<text x="17.8" y="196.5">= ~87 mA, enough for the tablet board (&lt;= ~61 mA).</text>
<text x="17.8" y="198.6">GPIO5 high -&gt; Q6 on -&gt; Q4 base drive through R19.</text>
<text x="17.8" y="200.6">R18 holds Q4 off; R21 keeps Q6 off at reset.</text>
<text x="17.8" y="202.7">D4 SMBJ24A + C13 protect the cable output.</text>
<text x="17.8" y="204.7">VTAB_SENSE = TAB_OUT / 16 to GPIO1.</text>
<text x="17.8" y="206.8">Q4 tab = TAB_OUT: give it &gt;= 1 cm2 of copper.</text>
<text x="284.5" y="204.7">IO2, IO8: strapping pull-ups.</text>
<text x="284.5" y="206.7">IO9 (BOOT) low at reset = download.</text>
<text x="162.5" y="212.3">USB VBUS only feeds U4: it does NOT power the board.</text>
<text x="162.5" y="214.3">Power it from J1 or a bench supply while flashing.</text>
<text x="162.5" y="216.4">R26/R27 5.1k on CC1/CC2 make USB-C hosts enable the port.</text>
</g>
</svg>
